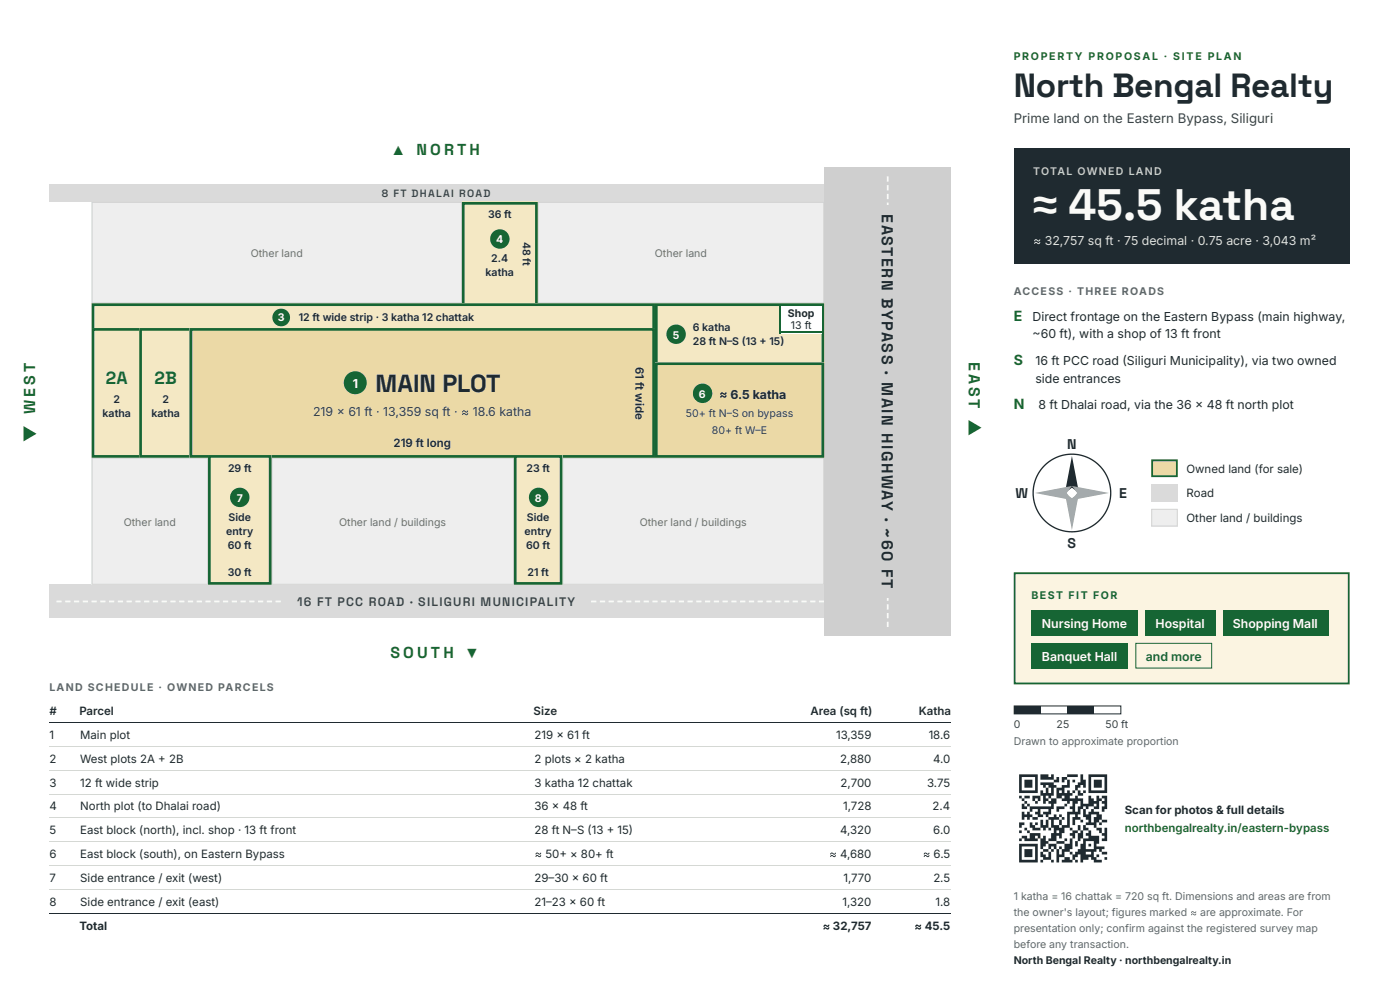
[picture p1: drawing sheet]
<svg xmlns="http://www.w3.org/2000/svg" width="420mm" height="297mm" viewBox="0 0 420 297" stroke-linecap="round" stroke-linejoin="round" font-family="sans-serif">
<g fill="#dadada">
<path d="M14.8 55.3h232.6v5.3h-232.6z"/>
<path d="M14.8 175.4h232.6v10.1h-232.6z"/>
</g>
<path d="M16.9 180.2h1.6v.5h-1.6zM19.6 180.2h1.6v.5h-1.6zM22.2 180.2h1.6v.5h-1.6zM24.8 180.2h1.6v.5h-1.6zM27.5 180.2h1.5v.5h-1.5zM30.1 180.2h1.6v.5h-1.6zM32.7 180.2h1.6v.5h-1.6zM35.3 180.2h1.6v.5h-1.6zM38 180.2h1.6v.5h-1.6zM40.6 180.2h1.6v.5h-1.6zM43.2 180.2h1.6v.5h-1.6zM45.9 180.2h1.6v.5h-1.6zM48.5 180.2h1.6v.5h-1.6zM51.1 180.2h1.6v.5h-1.6zM53.8 180.2h1.5v.5h-1.5zM56.4 180.2h1.6v.5h-1.6zM59 180.2h1.6v.5h-1.6zM61.7 180.2h1.5v.5h-1.5zM64.3 180.2h1.6v.5h-1.6zM66.9 180.2h1.6v.5h-1.6zM69.5 180.2h1.6v.5h-1.6zM72.2 180.2h1.6v.5h-1.6zM74.8 180.2h1.6v.5h-1.6zM77.4 180.2h1.6v.5h-1.6zM80.1 180.2h1.6v.5h-1.6zM82.7 180.2h1.6v.5h-1.6zM85.3 180.2h1.6v.5h-1.6zM88 180.2h1.5v.5h-1.5zM90.6 180.2h1.6v.5h-1.6zM93.2 180.2h1.6v.5h-1.6zM95.9 180.2h1.5v.5h-1.5zM98.5 180.2h1.6v.5h-1.6zM101.1 180.2h1.6v.5h-1.6zM103.7 180.2h1.6v.5h-1.6zM106.4 180.2h1.6v.5h-1.6zM109 180.2h1.6v.5h-1.6zM111.6 180.2h1.6v.5h-1.6zM114.3 180.2h1.6v.5h-1.6zM116.9 180.2h1.6v.5h-1.6zM119.5 180.2h1.6v.5h-1.6zM122.2 180.2h1.5v.5h-1.5zM124.8 180.2h1.6v.5h-1.6zM127.4 180.2h1.6v.5h-1.6zM130.1 180.2h1.5v.5h-1.5zM132.7 180.2h1.6v.5h-1.6zM135.3 180.2h1.6v.5h-1.6zM137.9 180.2h1.6v.5h-1.6zM140.6 180.2h1.6v.5h-1.6zM143.2 180.2h1.6v.5h-1.6zM145.8 180.2h1.6v.5h-1.6zM148.5 180.2h1.6v.5h-1.6zM151.1 180.2h1.6v.5h-1.6zM153.7 180.2h1.6v.5h-1.6zM156.4 180.2h1.5v.5h-1.5zM159 180.2h1.6v.5h-1.6zM161.6 180.2h1.6v.5h-1.6zM164.2 180.2h1.6v.5h-1.6zM166.9 180.2h1.6v.5h-1.6zM169.5 180.2h1.6v.5h-1.6zM172.1 180.2h1.6v.5h-1.6zM174.8 180.2h1.6v.5h-1.6zM177.4 180.2h1.6v.5h-1.6zM180 180.2h1.6v.5h-1.6zM182.7 180.2h1.6v.5h-1.6zM185.3 180.2h1.6v.5h-1.6zM187.9 180.2h1.6v.5h-1.6zM190.6 180.2h1.5v.5h-1.5zM193.2 180.2h1.6v.5h-1.6zM195.8 180.2h1.6v.5h-1.6zM198.4 180.2h1.6v.5h-1.6zM201.1 180.2h1.6v.5h-1.6zM203.7 180.2h1.6v.5h-1.6zM206.3 180.2h1.6v.5h-1.6zM209 180.2h1.6v.5h-1.6zM211.6 180.2h1.6v.5h-1.6zM214.2 180.2h1.6v.5h-1.6zM216.9 180.2h1.5v.5h-1.5zM219.5 180.2h1.6v.5h-1.6zM222.1 180.2h1.6v.5h-1.6zM224.8 180.2h1.5v.5h-1.5zM227.4 180.2h1.6v.5h-1.6zM230 180.2h1.6v.5h-1.6zM232.6 180.2h1.6v.5h-1.6zM235.3 180.2h1.6v.5h-1.6zM237.9 180.2h1.6v.5h-1.6zM240.5 180.2h1.6v.5h-1.6zM243.2 180.2h1.6v.5h-1.6zM245.8 180.2h1.6v.5h-1.6z" fill="#fafaf7"/>
<path d="M85.5 178.1h91.2v4.7h-91.2z" fill="#dadada"/>
<path d="M247.4 50.3h38.1v140.5h-38.1z" fill="#cfcfcf"/>
<path d="M266.2 52.9h.5v1.6h-.5zM266.2 55.5h.5v1.6h-.5zM266.2 58.2h.5v1.5h-.5zM266.2 60.8h.5v1.6h-.5zM266.2 63.4h.5v1.6h-.5zM266.2 66h.5v1.6h-.5zM266.2 68.6h.5v1.6h-.5zM266.2 71.3h.5v1.5h-.5zM266.2 73.9h.5v1.6h-.5zM266.2 76.5h.5v1.6h-.5zM266.2 79.1h.5v1.6h-.5zM266.2 81.7h.5v1.6h-.5zM266.2 84.4h.5v1.5h-.5zM266.2 87h.5v1.6h-.5zM266.2 89.6h.5v1.6h-.5zM266.2 92.2h.5v1.6h-.5zM266.2 94.8h.5v1.6h-.5zM266.2 97.5h.5v1.5h-.5zM266.2 100.1h.5v1.6h-.5zM266.2 102.7h.5v1.6h-.5zM266.2 105.3h.5v1.6h-.5zM266.2 107.9h.5v1.6h-.5zM266.2 110.6h.5v1.5h-.5zM266.2 113.2h.5v1.6h-.5zM266.2 115.8h.5v1.6h-.5zM266.2 118.4h.5v1.6h-.5zM266.2 121h.5v1.6h-.5zM266.2 123.7h.5v1.5h-.5zM266.2 126.3h.5v1.6h-.5zM266.2 128.9h.5v1.6h-.5zM266.2 131.5h.5v1.6h-.5zM266.2 134.1h.5v1.6h-.5zM266.2 136.8h.5v1.5h-.5zM266.2 139.4h.5v1.6h-.5zM266.2 142h.5v1.6h-.5zM266.2 144.6h.5v1.6h-.5zM266.2 147.2h.5v1.6h-.5zM266.2 149.9h.5v1.5h-.5zM266.2 152.5h.5v1.6h-.5zM266.2 155.1h.5v1.6h-.5zM266.2 157.7h.5v1.6h-.5zM266.2 160.3h.5v1.6h-.5zM266.2 163h.5v1.5h-.5zM266.2 165.6h.5v1.6h-.5zM266.2 168.2h.5v1.6h-.5zM266.2 170.8h.5v1.6h-.5zM266.2 173.4h.5v1.6h-.5zM266.2 176.1h.5v1.5h-.5zM266.2 178.7h.5v1.6h-.5zM266.2 181.3h.5v1.6h-.5zM266.2 183.9h.5v1.6h-.5zM266.2 186.5h.5v1.6h-.5z" fill="#fafaf7"/>
<path d="M263.5 61.6h6.1v117.8h-6.1z" fill="#cfcfcf"/>
<path d="M27.5 60.6h111.1v30.4h-111.1z" fill="#eee"/>
<path d="M27.6 60.7h110.9v30.2h-110.9z" fill="none" stroke="#d2d2d2" stroke-width=".3"/>
<path d="M161.4 60.6h86v30.4h-86z" fill="#eee"/>
<path d="M161.5 60.7h85.8v30.2h-85.8z" fill="none" stroke="#d2d2d2" stroke-width=".3"/>
<path d="M27.5 137.3h34.9v38.1h-34.9z" fill="#eee"/>
<path d="M27.6 137.5h34.7v37.8h-34.7z" fill="none" stroke="#d2d2d2" stroke-width=".3"/>
<path d="M81.5 137.3h72.8v38.1h-72.8z" fill="#eee"/>
<path d="M81.6 137.5h72.5v37.8h-72.5z" fill="none" stroke="#d2d2d2" stroke-width=".3"/>
<path d="M168.8 137.3h78.6v38.1h-78.6z" fill="#eee"/>
<path d="M168.9 137.5h78.4v37.8h-78.4z" fill="none" stroke="#d2d2d2" stroke-width=".3"/>
<path d="M138.6 60.6h22.8v31.2h-22.8z" fill="#f4e8c4"/>
<path d="M139 61h22v30.4h-22z" fill="none" stroke="#166534" stroke-width=".79" stroke-linecap="butt"/>
<circle cx="150" cy="71.7" r="2.91" fill="#166534"/>
<path d="M27.5 91h169.1v8.2h-169.1z" fill="#f4e8c4"/>
<path d="M27.9 91.4h168.3v7.4h-168.3z" fill="none" stroke="#166534" stroke-width=".79" stroke-linecap="butt"/>
<circle cx="84.4" cy="95.2" r="2.65" fill="#166534"/>
<path d="M27.5 98.4h15.1v38.9h-15.1z" fill="#f4e8c4"/>
<path d="M27.9 98.8h14.3v38.1h-14.3z" fill="none" stroke="#166534" stroke-width=".79" stroke-linecap="butt"/>
<path d="M41.8 98.4h15.9v38.9h-15.9z" fill="#f4e8c4"/>
<path d="M42.2 98.8h15.1v38.1h-15.1z" fill="none" stroke="#166534" stroke-width=".79" stroke-linecap="butt"/>
<path d="M56.9 98.4h139.7v38.9h-139.7z" fill="#ebd9a6"/>
<path d="M57.3 98.8h138.9v38.1h-138.9z" fill="none" stroke="#166534" stroke-width=".79" stroke-linecap="butt"/>
<circle cx="106.6" cy="114.8" r="3.4" fill="#166534"/>
<path d="M196.6 91h50.8v18.5h-50.8z" fill="#f4e8c4"/>
<path d="M197 91.4h50v17.7h-50z" fill="none" stroke="#166534" stroke-width=".79" stroke-linecap="butt"/>
<circle cx="202.9" cy="100.3" r="2.91" fill="#166534"/>
<path d="M233.9 91.8h12.7v8.2h-12.7z" fill="#fff"/>
<g fill="#166534">
<path d="M233.9 99.5h12.7v.5h-12.7z"/>
<path d="M233.9 91.8h.5v8.2h-.5z"/>
</g>
<path d="M196.6 108.7h50.8v28.6h-50.8z" fill="#ebd9a6"/>
<path d="M197 109.1h50v27.8h-50z" fill="none" stroke="#166534" stroke-width=".79" stroke-linecap="butt"/>
<circle cx="210.9" cy="118" r="2.91" fill="#166534"/>
<path d="M62.4 136.5h19.1v38.9h-19.1z" fill="#f4e8c4"/>
<path d="M62.8 136.9h18.3v38.1h-18.3z" fill="none" stroke="#166534" stroke-width=".79" stroke-linecap="butt"/>
<circle cx="72" cy="149.2" r="2.91" fill="#166534"/>
<path d="M154.3 136.5h14.5v38.9h-14.5z" fill="#f4e8c4"/>
<path d="M154.6 136.9h13.8v38.1h-13.8z" fill="none" stroke="#166534" stroke-width=".79" stroke-linecap="butt"/>
<circle cx="161.7" cy="149.2" r="2.91" fill="#166534"/>
<path d="M14.8 216.8h270.7M14.8 274h270.7" fill="none" stroke="#1f2a30" stroke-width=".3"/>
<path d="M14.8 224h270.7M14.8 231.1h270.7M14.8 238.3h270.7M14.8 245.4h270.7M14.8 252.5h270.7M14.8 259.7h270.7M14.8 266.8h270.7" fill="none" stroke="#d5d8d4" stroke-width=".3"/>
<path d="M304.3 44.4h100.8v34.7h-100.8z" fill="#1f2a30"/>
<circle cx="321.7" cy="147.9" r="11.6" fill="none" stroke="#1f2a30" stroke-width=".4"/>
<path d="M321.7 136.8l2.1 11.1-2.1-1.6-2.1 1.6z" fill="#1f2a30"/>
<g fill="#9aa3a8">
<path d="M319.6 147.9l2.1 1.6 2.1-1.6-2.1 11.1z"/>
<path d="M321.7 145.8l11.1 2.1-11.1 2.1 1.6-2.1z"/>
<path d="M310.6 147.9l11.1-2.1-1.6 2.1 1.6 2.1z"/>
</g>
<path d="M345.5 137.8h8v5.3h-8z" fill="#ebd9a6"/>
<path d="M345.8 138.1h7.4v4.8h-7.4z" fill="none" stroke="#166534" stroke-width=".53"/>
<path d="M345.5 145.3h8v5.2h-8z" fill="#dadada"/>
<path d="M345.5 152.7h8v5.3h-8z" fill="#eee"/>
<path d="M345.7 152.8h7.7v5h-7.7z" fill="none" stroke="#d2d2d2" stroke-width=".3"/>
<path d="M304.3 171.7h100.8v33.6h-100.8z" fill="#fbf4e1"/>
<path d="M304.5 172h100.3v33.1h-100.3z" fill="none" stroke="#166534" stroke-width=".53"/>
<g fill="#166534">
<path d="M309.6 183.1h32v7.7h-32z"/>
<path d="M343.7 183.1h21.2v7.7h-21.2z"/>
<path d="M367 183.1h31.7v7.7h-31.7z"/>
<path d="M309.6 192.9h29.1v7.7h-29.1z"/>
</g>
<path d="M340.9 193h22.8v7.4h-22.8z" fill="none" stroke="#166534" stroke-width=".3"/>
<path d="M304.4 211.8h32v2.4h-32z" fill="none" stroke="#1f2a30" stroke-width=".3"/>
<g fill="#1f2a30">
<path d="M304.5 211.9h8v2.1h-8z"/>
<path d="M320.4 211.9h7.9v2.1h-7.9z"/>
</g>
<path d="M304.3 230.7h29.6v29.6h-29.6z" fill="#fff"/>
<path d="M305.9 232.3h.8v.8h-.8zM306.7 232.3h.8v.8h-.8zM307.5 232.3h.8v.8h-.8zM308.3 232.3h.8v.8h-.8zM309.1 232.3h.8v.8h-.8zM309.9 232.3h.8v.8h-.8zM310.7 232.3h.8v.8h-.8zM312.3 232.3h.8v.8h-.8zM313.1 232.3h.8v.8h-.8zM313.9 232.3h.8v.8h-.8zM315.5 232.3h.8v.8h-.8zM320.3 232.3h.8v.8h-.8zM321.1 232.3h.8v.8h-.8zM321.9 232.3h.8v.8h-.8zM322.7 232.3h.8v.8h-.8zM324.3 232.3h.8v.8h-.8zM326.7 232.3h.8v.8h-.8zM327.5 232.3h.8v.8h-.8zM328.3 232.3h.8v.8h-.8zM329.1 232.3h.8v.8h-.8zM329.9 232.3h.8v.8h-.8zM330.7 232.3h.8v.8h-.8zM331.5 232.3h.8v.8h-.8zM305.9 233.1h.8v.8h-.8zM310.7 233.1h.8v.8h-.8zM312.3 233.1h.8v.8h-.8zM313.1 233.1h.8v.8h-.8zM313.9 233.1h.8v.8h-.8zM314.7 233.1h.8v.8h-.8zM315.5 233.1h.8v.8h-.8zM317.1 233.1h.8v.8h-.8zM318.7 233.1h.8v.8h-.8zM319.5 233.1h.8v.8h-.8zM324.3 233.1h.8v.8h-.8zM326.7 233.1h.8v.8h-.8zM331.5 233.1h.8v.8h-.8zM305.9 233.9h.8v.8h-.8zM307.5 233.9h.8v.8h-.8zM308.3 233.9h.8v.8h-.8zM309.1 233.9h.8v.8h-.8zM310.7 233.9h.8v.8h-.8zM316.3 233.9h.8v.8h-.8zM317.1 233.9h.8v.8h-.8zM318.7 233.9h.8v.8h-.8zM320.3 233.9h.8v.8h-.8zM321.9 233.9h.8v.8h-.8zM324.3 233.9h.8v.8h-.8zM325.1 233.9h.8v.8h-.8zM326.7 233.9h.8v.8h-.8zM328.3 233.9h.8v.8h-.8zM329.1 233.9h.8v.8h-.8zM329.9 233.9h.8v.8h-.8zM331.5 233.9h.8v.8h-.8zM305.9 234.7h.8v.8h-.8zM307.5 234.7h.8v.8h-.8zM308.3 234.7h.8v.8h-.8zM309.1 234.7h.8v.8h-.8zM310.7 234.7h.8v.8h-.8zM312.3 234.7h.8v.8h-.8zM313.1 234.7h.8v.8h-.8zM313.9 234.7h.8v.8h-.8zM314.7 234.7h.8v.8h-.8zM315.5 234.7h.8v.8h-.8zM320.3 234.7h.8v.8h-.8zM323.5 234.7h.8v.8h-.8zM324.3 234.7h.8v.8h-.8zM325.1 234.7h.8v.8h-.8zM326.7 234.7h.8v.8h-.8zM328.3 234.7h.8v.8h-.8zM329.1 234.7h.8v.8h-.8zM329.9 234.7h.8v.8h-.8zM331.5 234.7h.8v.8h-.8zM305.9 235.5h.8v.8h-.8zM307.5 235.5h.8v.8h-.8zM308.3 235.5h.8v.8h-.8zM309.1 235.5h.8v.8h-.8zM310.7 235.5h.8v.8h-.8zM313.1 235.5h.8v.8h-.8zM314.7 235.5h.8v.8h-.8zM315.5 235.5h.8v.8h-.8zM316.3 235.5h.8v.8h-.8zM318.7 235.5h.8v.8h-.8zM319.5 235.5h.8v.8h-.8zM320.3 235.5h.8v.8h-.8zM322.7 235.5h.8v.8h-.8zM323.5 235.5h.8v.8h-.8zM325.1 235.5h.8v.8h-.8zM326.7 235.5h.8v.8h-.8zM328.3 235.5h.8v.8h-.8zM329.1 235.5h.8v.8h-.8zM329.9 235.5h.8v.8h-.8zM331.5 235.5h.8v.8h-.8zM305.9 236.3h.8v.8h-.8zM310.7 236.3h.8v.8h-.8zM313.9 236.3h.8v.8h-.8zM315.5 236.3h.8v.8h-.8zM317.1 236.3h.8v.8h-.8zM317.9 236.3h.8v.8h-.8zM318.7 236.3h.8v.8h-.8zM322.7 236.3h.8v.8h-.8zM326.7 236.3h.8v.8h-.8zM331.5 236.3h.8v.8h-.8zM305.9 237.1h.8v.8h-.8zM306.7 237.1h.8v.8h-.8zM307.5 237.1h.8v.8h-.8zM308.3 237.1h.8v.8h-.8zM309.1 237.1h.8v.8h-.8zM309.9 237.1h.8v.8h-.8zM310.7 237.1h.8v.8h-.8zM312.3 237.1h.8v.8h-.8zM313.9 237.1h.8v.8h-.8zM315.5 237.1h.8v.8h-.8zM317.1 237.1h.8v.8h-.8zM318.7 237.1h.8v.8h-.8zM320.3 237.1h.8v.8h-.8zM321.9 237.1h.8v.8h-.8zM323.5 237.1h.8v.8h-.8zM325.1 237.1h.8v.8h-.8zM326.7 237.1h.8v.8h-.8zM327.5 237.1h.8v.8h-.8zM328.3 237.1h.8v.8h-.8zM329.1 237.1h.8v.8h-.8zM329.9 237.1h.8v.8h-.8zM330.7 237.1h.8v.8h-.8zM331.5 237.1h.8v.8h-.8zM312.3 237.9h.8v.8h-.8zM313.1 237.9h.8v.8h-.8zM313.9 237.9h.8v.8h-.8zM314.7 237.9h.8v.8h-.8zM315.5 237.9h.8v.8h-.8zM317.1 237.9h.8v.8h-.8zM317.9 237.9h.8v.8h-.8zM318.7 237.9h.8v.8h-.8zM319.5 237.9h.8v.8h-.8zM320.3 237.9h.8v.8h-.8zM321.1 237.9h.8v.8h-.8zM323.5 237.9h.8v.8h-.8zM324.3 237.9h.8v.8h-.8zM305.9 238.7h.8v.8h-.8zM307.5 238.7h.8v.8h-.8zM308.3 238.7h.8v.8h-.8zM309.9 238.7h.8v.8h-.8zM310.7 238.7h.8v.8h-.8zM311.5 238.7h.8v.8h-.8zM313.1 238.7h.8v.8h-.8zM314.7 238.7h.8v.8h-.8zM317.1 238.7h.8v.8h-.8zM317.9 238.7h.8v.8h-.8zM319.5 238.7h.8v.8h-.8zM320.3 238.7h.8v.8h-.8zM322.7 238.7h.8v.8h-.8zM326.7 238.7h.8v.8h-.8zM329.1 238.7h.8v.8h-.8zM330.7 238.7h.8v.8h-.8zM331.5 238.7h.8v.8h-.8zM306.7 239.5h.8v.8h-.8zM309.9 239.5h.8v.8h-.8zM311.5 239.5h.8v.8h-.8zM313.1 239.5h.8v.8h-.8zM313.9 239.5h.8v.8h-.8zM315.5 239.5h.8v.8h-.8zM316.3 239.5h.8v.8h-.8zM318.7 239.5h.8v.8h-.8zM319.5 239.5h.8v.8h-.8zM320.3 239.5h.8v.8h-.8zM321.1 239.5h.8v.8h-.8zM321.9 239.5h.8v.8h-.8zM322.7 239.5h.8v.8h-.8zM323.5 239.5h.8v.8h-.8zM324.3 239.5h.8v.8h-.8zM326.7 239.5h.8v.8h-.8zM327.5 239.5h.8v.8h-.8zM329.1 239.5h.8v.8h-.8zM329.9 239.5h.8v.8h-.8zM331.5 239.5h.8v.8h-.8zM307.5 240.3h.8v.8h-.8zM310.7 240.3h.8v.8h-.8zM313.1 240.3h.8v.8h-.8zM314.7 240.3h.8v.8h-.8zM315.5 240.3h.8v.8h-.8zM316.3 240.3h.8v.8h-.8zM320.3 240.3h.8v.8h-.8zM321.9 240.3h.8v.8h-.8zM322.7 240.3h.8v.8h-.8zM324.3 240.3h.8v.8h-.8zM326.7 240.3h.8v.8h-.8zM327.5 240.3h.8v.8h-.8zM328.3 240.3h.8v.8h-.8zM329.1 240.3h.8v.8h-.8zM330.7 240.3h.8v.8h-.8zM331.5 240.3h.8v.8h-.8zM306.7 241.1h.8v.8h-.8zM308.3 241.1h.8v.8h-.8zM315.5 241.1h.8v.8h-.8zM319.5 241.1h.8v.8h-.8zM321.9 241.1h.8v.8h-.8zM324.3 241.1h.8v.8h-.8zM325.1 241.1h.8v.8h-.8zM325.9 241.1h.8v.8h-.8zM326.7 241.1h.8v.8h-.8zM327.5 241.1h.8v.8h-.8zM329.1 241.1h.8v.8h-.8zM331.5 241.1h.8v.8h-.8zM306.7 241.9h.8v.8h-.8zM307.5 241.9h.8v.8h-.8zM309.1 241.9h.8v.8h-.8zM309.9 241.9h.8v.8h-.8zM310.7 241.9h.8v.8h-.8zM311.5 241.9h.8v.8h-.8zM312.3 241.9h.8v.8h-.8zM313.1 241.9h.8v.8h-.8zM313.9 241.9h.8v.8h-.8zM314.7 241.9h.8v.8h-.8zM315.5 241.9h.8v.8h-.8zM317.1 241.9h.8v.8h-.8zM317.9 241.9h.8v.8h-.8zM318.7 241.9h.8v.8h-.8zM321.1 241.9h.8v.8h-.8zM321.9 241.9h.8v.8h-.8zM323.5 241.9h.8v.8h-.8zM324.3 241.9h.8v.8h-.8zM325.9 241.9h.8v.8h-.8zM328.3 241.9h.8v.8h-.8zM329.1 241.9h.8v.8h-.8zM330.7 241.9h.8v.8h-.8zM331.5 241.9h.8v.8h-.8zM309.1 242.7h.8v.8h-.8zM311.5 242.7h.8v.8h-.8zM314.7 242.7h.8v.8h-.8zM317.1 242.7h.8v.8h-.8zM321.9 242.7h.8v.8h-.8zM323.5 242.7h.8v.8h-.8zM325.1 242.7h.8v.8h-.8zM327.5 242.7h.8v.8h-.8zM330.7 242.7h.8v.8h-.8zM306.7 243.5h.8v.8h-.8zM308.3 243.5h.8v.8h-.8zM310.7 243.5h.8v.8h-.8zM311.5 243.5h.8v.8h-.8zM313.1 243.5h.8v.8h-.8zM313.9 243.5h.8v.8h-.8zM314.7 243.5h.8v.8h-.8zM320.3 243.5h.8v.8h-.8zM321.1 243.5h.8v.8h-.8zM321.9 243.5h.8v.8h-.8zM322.7 243.5h.8v.8h-.8zM323.5 243.5h.8v.8h-.8zM325.1 243.5h.8v.8h-.8zM326.7 243.5h.8v.8h-.8zM327.5 243.5h.8v.8h-.8zM328.3 243.5h.8v.8h-.8zM329.1 243.5h.8v.8h-.8zM306.7 244.3h.8v.8h-.8zM307.5 244.3h.8v.8h-.8zM308.3 244.3h.8v.8h-.8zM309.1 244.3h.8v.8h-.8zM311.5 244.3h.8v.8h-.8zM312.3 244.3h.8v.8h-.8zM313.9 244.3h.8v.8h-.8zM316.3 244.3h.8v.8h-.8zM317.9 244.3h.8v.8h-.8zM320.3 244.3h.8v.8h-.8zM322.7 244.3h.8v.8h-.8zM325.1 244.3h.8v.8h-.8zM325.9 244.3h.8v.8h-.8zM326.7 244.3h.8v.8h-.8zM329.1 244.3h.8v.8h-.8zM329.9 244.3h.8v.8h-.8zM306.7 245.1h.8v.8h-.8zM308.3 245.1h.8v.8h-.8zM309.9 245.1h.8v.8h-.8zM310.7 245.1h.8v.8h-.8zM314.7 245.1h.8v.8h-.8zM315.5 245.1h.8v.8h-.8zM316.3 245.1h.8v.8h-.8zM317.1 245.1h.8v.8h-.8zM318.7 245.1h.8v.8h-.8zM320.3 245.1h.8v.8h-.8zM321.9 245.1h.8v.8h-.8zM322.7 245.1h.8v.8h-.8zM323.5 245.1h.8v.8h-.8zM325.9 245.1h.8v.8h-.8zM326.7 245.1h.8v.8h-.8zM328.3 245.1h.8v.8h-.8zM329.1 245.1h.8v.8h-.8zM329.9 245.1h.8v.8h-.8zM312.3 245.9h.8v.8h-.8zM313.9 245.9h.8v.8h-.8zM315.5 245.9h.8v.8h-.8zM317.9 245.9h.8v.8h-.8zM320.3 245.9h.8v.8h-.8zM321.9 245.9h.8v.8h-.8zM324.3 245.9h.8v.8h-.8zM326.7 245.9h.8v.8h-.8zM328.3 245.9h.8v.8h-.8zM329.1 245.9h.8v.8h-.8zM330.7 245.9h.8v.8h-.8zM331.5 245.9h.8v.8h-.8zM305.9 246.7h.8v.8h-.8zM306.7 246.7h.8v.8h-.8zM309.1 246.7h.8v.8h-.8zM310.7 246.7h.8v.8h-.8zM312.3 246.7h.8v.8h-.8zM313.9 246.7h.8v.8h-.8zM315.5 246.7h.8v.8h-.8zM317.9 246.7h.8v.8h-.8zM320.3 246.7h.8v.8h-.8zM321.9 246.7h.8v.8h-.8zM325.9 246.7h.8v.8h-.8zM326.7 246.7h.8v.8h-.8zM327.5 246.7h.8v.8h-.8zM328.3 246.7h.8v.8h-.8zM329.9 246.7h.8v.8h-.8zM305.9 247.5h.8v.8h-.8zM309.1 247.5h.8v.8h-.8zM309.9 247.5h.8v.8h-.8zM312.3 247.5h.8v.8h-.8zM313.1 247.5h.8v.8h-.8zM313.9 247.5h.8v.8h-.8zM315.5 247.5h.8v.8h-.8zM316.3 247.5h.8v.8h-.8zM317.1 247.5h.8v.8h-.8zM318.7 247.5h.8v.8h-.8zM319.5 247.5h.8v.8h-.8zM320.3 247.5h.8v.8h-.8zM323.5 247.5h.8v.8h-.8zM325.1 247.5h.8v.8h-.8zM328.3 247.5h.8v.8h-.8zM307.5 248.3h.8v.8h-.8zM309.9 248.3h.8v.8h-.8zM310.7 248.3h.8v.8h-.8zM311.5 248.3h.8v.8h-.8zM313.1 248.3h.8v.8h-.8zM314.7 248.3h.8v.8h-.8zM316.3 248.3h.8v.8h-.8zM317.1 248.3h.8v.8h-.8zM317.9 248.3h.8v.8h-.8zM318.7 248.3h.8v.8h-.8zM321.1 248.3h.8v.8h-.8zM323.5 248.3h.8v.8h-.8zM325.1 248.3h.8v.8h-.8zM325.9 248.3h.8v.8h-.8zM329.1 248.3h.8v.8h-.8zM329.9 248.3h.8v.8h-.8zM331.5 248.3h.8v.8h-.8zM305.9 249.1h.8v.8h-.8zM308.3 249.1h.8v.8h-.8zM316.3 249.1h.8v.8h-.8zM317.9 249.1h.8v.8h-.8zM318.7 249.1h.8v.8h-.8zM321.9 249.1h.8v.8h-.8zM322.7 249.1h.8v.8h-.8zM324.3 249.1h.8v.8h-.8zM326.7 249.1h.8v.8h-.8zM329.9 249.1h.8v.8h-.8zM331.5 249.1h.8v.8h-.8zM309.1 249.9h.8v.8h-.8zM309.9 249.9h.8v.8h-.8zM310.7 249.9h.8v.8h-.8zM311.5 249.9h.8v.8h-.8zM315.5 249.9h.8v.8h-.8zM316.3 249.9h.8v.8h-.8zM317.1 249.9h.8v.8h-.8zM317.9 249.9h.8v.8h-.8zM321.1 249.9h.8v.8h-.8zM321.9 249.9h.8v.8h-.8zM323.5 249.9h.8v.8h-.8zM324.3 249.9h.8v.8h-.8zM325.9 249.9h.8v.8h-.8zM326.7 249.9h.8v.8h-.8zM330.7 249.9h.8v.8h-.8zM331.5 249.9h.8v.8h-.8zM306.7 250.7h.8v.8h-.8zM307.5 250.7h.8v.8h-.8zM309.1 250.7h.8v.8h-.8zM309.9 250.7h.8v.8h-.8zM311.5 250.7h.8v.8h-.8zM313.1 250.7h.8v.8h-.8zM315.5 250.7h.8v.8h-.8zM316.3 250.7h.8v.8h-.8zM317.9 250.7h.8v.8h-.8zM321.9 250.7h.8v.8h-.8zM323.5 250.7h.8v.8h-.8zM324.3 250.7h.8v.8h-.8zM326.7 250.7h.8v.8h-.8zM327.5 250.7h.8v.8h-.8zM328.3 250.7h.8v.8h-.8zM329.1 250.7h.8v.8h-.8zM331.5 250.7h.8v.8h-.8zM305.9 251.5h.8v.8h-.8zM307.5 251.5h.8v.8h-.8zM308.3 251.5h.8v.8h-.8zM309.1 251.5h.8v.8h-.8zM309.9 251.5h.8v.8h-.8zM310.7 251.5h.8v.8h-.8zM312.3 251.5h.8v.8h-.8zM313.1 251.5h.8v.8h-.8zM314.7 251.5h.8v.8h-.8zM315.5 251.5h.8v.8h-.8zM316.3 251.5h.8v.8h-.8zM319.5 251.5h.8v.8h-.8zM321.1 251.5h.8v.8h-.8zM323.5 251.5h.8v.8h-.8zM325.1 251.5h.8v.8h-.8zM325.9 251.5h.8v.8h-.8zM326.7 251.5h.8v.8h-.8zM327.5 251.5h.8v.8h-.8zM328.3 251.5h.8v.8h-.8zM329.1 251.5h.8v.8h-.8zM330.7 251.5h.8v.8h-.8zM331.5 251.5h.8v.8h-.8zM312.3 252.3h.8v.8h-.8zM313.1 252.3h.8v.8h-.8zM313.9 252.3h.8v.8h-.8zM317.1 252.3h.8v.8h-.8zM317.9 252.3h.8v.8h-.8zM318.7 252.3h.8v.8h-.8zM321.1 252.3h.8v.8h-.8zM322.7 252.3h.8v.8h-.8zM325.1 252.3h.8v.8h-.8zM328.3 252.3h.8v.8h-.8zM329.1 252.3h.8v.8h-.8zM305.9 253.1h.8v.8h-.8zM306.7 253.1h.8v.8h-.8zM307.5 253.1h.8v.8h-.8zM308.3 253.1h.8v.8h-.8zM309.1 253.1h.8v.8h-.8zM309.9 253.1h.8v.8h-.8zM310.7 253.1h.8v.8h-.8zM312.3 253.1h.8v.8h-.8zM313.1 253.1h.8v.8h-.8zM314.7 253.1h.8v.8h-.8zM315.5 253.1h.8v.8h-.8zM316.3 253.1h.8v.8h-.8zM319.5 253.1h.8v.8h-.8zM320.3 253.1h.8v.8h-.8zM321.1 253.1h.8v.8h-.8zM322.7 253.1h.8v.8h-.8zM324.3 253.1h.8v.8h-.8zM325.1 253.1h.8v.8h-.8zM326.7 253.1h.8v.8h-.8zM328.3 253.1h.8v.8h-.8zM305.9 253.9h.8v.8h-.8zM310.7 253.9h.8v.8h-.8zM312.3 253.9h.8v.8h-.8zM314.7 253.9h.8v.8h-.8zM316.3 253.9h.8v.8h-.8zM317.9 253.9h.8v.8h-.8zM319.5 253.9h.8v.8h-.8zM320.3 253.9h.8v.8h-.8zM321.1 253.9h.8v.8h-.8zM324.3 253.9h.8v.8h-.8zM325.1 253.9h.8v.8h-.8zM328.3 253.9h.8v.8h-.8zM329.1 253.9h.8v.8h-.8zM329.9 253.9h.8v.8h-.8zM330.7 253.9h.8v.8h-.8zM305.9 254.7h.8v.8h-.8zM307.5 254.7h.8v.8h-.8zM308.3 254.7h.8v.8h-.8zM309.1 254.7h.8v.8h-.8zM310.7 254.7h.8v.8h-.8zM313.1 254.7h.8v.8h-.8zM313.9 254.7h.8v.8h-.8zM315.5 254.7h.8v.8h-.8zM317.1 254.7h.8v.8h-.8zM318.7 254.7h.8v.8h-.8zM319.5 254.7h.8v.8h-.8zM320.3 254.7h.8v.8h-.8zM323.5 254.7h.8v.8h-.8zM324.3 254.7h.8v.8h-.8zM325.1 254.7h.8v.8h-.8zM325.9 254.7h.8v.8h-.8zM326.7 254.7h.8v.8h-.8zM327.5 254.7h.8v.8h-.8zM328.3 254.7h.8v.8h-.8zM329.9 254.7h.8v.8h-.8zM305.9 255.5h.8v.8h-.8zM307.5 255.5h.8v.8h-.8zM308.3 255.5h.8v.8h-.8zM309.1 255.5h.8v.8h-.8zM310.7 255.5h.8v.8h-.8zM312.3 255.5h.8v.8h-.8zM314.7 255.5h.8v.8h-.8zM317.1 255.5h.8v.8h-.8zM318.7 255.5h.8v.8h-.8zM321.1 255.5h.8v.8h-.8zM322.7 255.5h.8v.8h-.8zM323.5 255.5h.8v.8h-.8zM324.3 255.5h.8v.8h-.8zM325.1 255.5h.8v.8h-.8zM327.5 255.5h.8v.8h-.8zM330.7 255.5h.8v.8h-.8zM331.5 255.5h.8v.8h-.8zM305.9 256.3h.8v.8h-.8zM307.5 256.3h.8v.8h-.8zM308.3 256.3h.8v.8h-.8zM309.1 256.3h.8v.8h-.8zM310.7 256.3h.8v.8h-.8zM312.3 256.3h.8v.8h-.8zM313.1 256.3h.8v.8h-.8zM314.7 256.3h.8v.8h-.8zM317.1 256.3h.8v.8h-.8zM317.9 256.3h.8v.8h-.8zM318.7 256.3h.8v.8h-.8zM321.9 256.3h.8v.8h-.8zM322.7 256.3h.8v.8h-.8zM324.3 256.3h.8v.8h-.8zM325.1 256.3h.8v.8h-.8zM325.9 256.3h.8v.8h-.8zM326.7 256.3h.8v.8h-.8zM327.5 256.3h.8v.8h-.8zM329.1 256.3h.8v.8h-.8zM305.9 257.1h.8v.8h-.8zM310.7 257.1h.8v.8h-.8zM313.1 257.1h.8v.8h-.8zM313.9 257.1h.8v.8h-.8zM314.7 257.1h.8v.8h-.8zM317.1 257.1h.8v.8h-.8zM319.5 257.1h.8v.8h-.8zM320.3 257.1h.8v.8h-.8zM321.9 257.1h.8v.8h-.8zM324.3 257.1h.8v.8h-.8zM325.1 257.1h.8v.8h-.8zM325.9 257.1h.8v.8h-.8zM327.5 257.1h.8v.8h-.8zM328.3 257.1h.8v.8h-.8zM331.5 257.1h.8v.8h-.8zM305.9 257.9h.8v.8h-.8zM306.7 257.9h.8v.8h-.8zM307.5 257.9h.8v.8h-.8zM308.3 257.9h.8v.8h-.8zM309.1 257.9h.8v.8h-.8zM309.9 257.9h.8v.8h-.8zM310.7 257.9h.8v.8h-.8zM312.3 257.9h.8v.8h-.8zM315.5 257.9h.8v.8h-.8zM317.1 257.9h.8v.8h-.8zM318.7 257.9h.8v.8h-.8zM319.5 257.9h.8v.8h-.8zM320.3 257.9h.8v.8h-.8zM321.1 257.9h.8v.8h-.8zM322.7 257.9h.8v.8h-.8zM324.3 257.9h.8v.8h-.8zM328.3 257.9h.8v.8h-.8zM329.1 257.9h.8v.8h-.8zM329.9 257.9h.8v.8h-.8z" fill="#1f2a30"/>
<text font-size="13.2" fill="#fafaf7" x="310.1" y="65.9">≈ 45.5 katha</text>
<text font-size="10.1" fill="#1f2a30" x="304.3" y="29.1">North Bengal Realty</text>
<text font-size="7.4" fill="#1f2a30" x="112.7" y="117.5">MAIN PLOT</text>
<g font-size="5.3" fill="#166534">
<text x="31.8" y="115.1">2A</text>
<text x="46.4" y="115.1">2B</text>
</g>
<g font-size="4.8" fill="#166534">
<text x="117.2" y="46.6">▲ N O R T H</text>
<text x="290.8" y="108.5" transform="rotate(90 290.8 108.5)">E A S T</text>
<text x="10.6" y="124.3" transform="rotate(-90 10.6 124.3)">W E S T</text>
<text x="11" y="128.4" transform="rotate(180 11 128.4)">◀</text>
<text x="290.3" y="130">▶</text>
<text x="117.2" y="197.4">S O U T H ▼</text>
</g>
<text font-size="4.8" fill="#1f2a30" x="264.7" y="64.3" transform="rotate(90 264.7 64.3)">EASTERN BYPASS · MAIN HIGHWAY · ~60 FT</text>
<g font-size="4.2" fill="#166534">
<text x="304.3" y="96.3">E</text>
<text x="304.3" y="109.5">S</text>
<text x="304.3" y="122.8">N</text>
</g>
<g font-size="4.2" fill="#1f2a30">
<text x="320.3" y="134.7">N</text>
<text x="304.8" y="149.5">W</text>
<text x="335.9" y="149.5">E</text>
<text x="320.4" y="164.3">S</text>
</g>
<text font-size="4" fill="#3a4248" x="304.3" y="37">Prime land on the Eastern Bypass, Siliguri</text>
<text font-size="3.7" fill="#dde3de" x="310.1" y="73.6">≈ 32,757 sq ft · 75 decimal · 0.75 acre · 3,043 m²</text>
<g font-size="3.7" fill="#1f2a30">
<text x="309.9" y="96.3">Direct frontage on the Eastern Bypass (main highway,</text>
<text x="309.9" y="101.3">~60 ft), with a shop of 13 ft front</text>
<text x="310.7" y="109.5">16 ft PCC road (Siliguri Municipality), via two owned</text>
<text x="215.9" y="119.6">≈ 6.5 katha</text>
<text x="310.7" y="114.8">side entrances</text>
<text x="311.7" y="122.8">8 ft Dhalai road, via the 36 × 48 ft north plot</text>
</g>
<g font-size="3.7" fill="#fff">
<text x="105.9" y="116.4">1</text>
<text x="312.7" y="188.4">Nursing Home</text>
<text x="346.8" y="188.4">Hospital</text>
<text x="370" y="188.4">Shopping Mall</text>
<text x="312.7" y="198.2">Banquet Hall</text>
</g>
<g font-size="3.7" fill="#3a4248">
<text x="94" y="124.9">219 × 61 ft · 13,359 sq ft · ≈ 18.6 katha</text>
<text x="89.2" y="181.8">16 FT PCC ROAD · SILIGURI MUNICIPALITY</text>
</g>
<text font-size="3.7" fill="#166534" x="343.9" y="198.2">and more</text>
<g font-size="3.4" fill="#1f2a30">
<text x="190.8" y="110.1" transform="rotate(90 190.8 110.1)">61 ft wide</text>
<text x="118.1" y="134.1">219 ft long</text>
<text x="356.1" y="141.8">Owned land (for sale)</text>
<text x="356.1" y="149.2">Road</text>
<text x="356.1" y="156.6">Other land / buildings</text>
<text x="14.8" y="214.6">#</text>
<text x="23.8" y="214.6">Parcel</text>
<text x="160.2" y="214.6">Size</text>
<text x="243.2" y="214.6">Area (sq ft)</text>
<text x="275.8" y="214.6">Katha</text>
<text x="14.8" y="221.7">1</text>
<text x="24.1" y="221.7">Main plot</text>
<text x="160.4" y="221.7">219 × 61 ft</text>
<text x="250.9" y="221.7">13,359</text>
<text x="278.7" y="221.7">18.6</text>
<text x="14.8" y="228.9">2</text>
<text x="24.1" y="228.9">West plots 2A + 2B</text>
<text x="160.4" y="228.9">2 plots × 2 katha</text>
<text x="252.1" y="228.9">2,880</text>
<text x="280" y="228.9">4.0</text>
<text x="14.8" y="236">3</text>
<text x="24.1" y="236">12 ft wide strip</text>
<text x="160.4" y="236">3 katha 12 chattak</text>
<text x="252.3" y="236">2,700</text>
<text x="278.3" y="236">3.75</text>
<text x="14.8" y="243.2">4</text>
<text x="24.1" y="243.2">North plot (to Dhalai road)</text>
<text x="160.4" y="243.2">36 × 48 ft</text>
<text x="253.1" y="243.2">1,728</text>
<text x="279.9" y="243.2">2.4</text>
<text x="337.6" y="244.2">Scan for photos &amp; full details</text>
<text x="14.8" y="250.3">5</text>
<text x="24.1" y="250.3">East block (north), incl. shop · 13 ft front</text>
<text x="160.4" y="250.3">28 ft N–S (13 + 15)</text>
<text x="252.2" y="250.3">4,320</text>
<text x="280.1" y="250.3">6.0</text>
<text x="14.8" y="257.4">6</text>
<text x="24.1" y="257.4">East block (south), on Eastern Bypass</text>
<text x="160.4" y="257.4">≈ 50+ × 80+ ft</text>
<text x="248.9" y="257.4">≈ 4,680</text>
<text x="277" y="257.4">≈ 6.5</text>
<text x="14.8" y="264.6">7</text>
<text x="24.1" y="264.6">Side entrance / exit (west)</text>
<text x="160.4" y="264.6">29–30 × 60 ft</text>
<text x="253.2" y="264.6">1,770</text>
<text x="280.1" y="264.6">2.5</text>
<text x="14.8" y="271.7">8</text>
<text x="24.1" y="271.7">Side entrance / exit (east)</text>
<text x="160.4" y="271.7">21–23 × 60 ft</text>
<text x="252.9" y="271.7">1,320</text>
<text x="280.8" y="271.7">1.8</text>
<text x="23.8" y="279.1">Total</text>
<text x="246.9" y="279.1">≈ 32,757</text>
<text x="274.4" y="279.1">≈ 45.5</text>
</g>
<text font-size="3.4" fill="#166534" x="337.6" y="249.5">northbengalrealty.in/eastern-bypass</text>
<g font-size="3.2" fill="#166534">
<text x="304.3" y="18">PROPERTY PROPOSAL · SITE PLAN</text>
<text x="309.6" y="179.7">BEST FIT FOR</text>
</g>
<text font-size="3.2" fill="#c9d3cc" x="310.1" y="52.4">TOTAL OWNED LAND</text>
<g font-size="3.2" fill="#3a4248">
<text x="114.6" y="59">8 FT DHALAI ROAD</text>
<text x="205.9" y="125.1">50+ ft N–S on bypass</text>
<text x="213.7" y="130.2">80+ ft W–E</text>
<text x="304.3" y="218.5">0</text>
<text x="317.1" y="218.5">25</text>
<text x="331.8" y="218.5">50 ft</text>
</g>
<g font-size="3.2" fill="#1f2a30">
<text x="146.5" y="65.4">36 ft</text>
<text x="156.9" y="72.5" transform="rotate(90 156.9 72.5)">48 ft</text>
<text x="145.8" y="82.8">katha</text>
<text x="147.5" y="78.6">2.4</text>
<text x="236.5" y="95">Shop</text>
<text x="89.7" y="96.3">12 ft wide strip · 3 katha 12 chattak</text>
<text x="208" y="99.2">6 katha</text>
<text x="237.4" y="98.7">13 ft</text>
<text x="208" y="103.5">28 ft N–S (13 + 15)</text>
<text x="30.8" y="125.1">katha</text>
<text x="34.1" y="120.9">2</text>
<text x="45.5" y="125.1">katha</text>
<text x="48.7" y="120.9">2</text>
<text x="68.4" y="141.6">29 ft</text>
<text x="158" y="141.6">23 ft</text>
<text x="67.9" y="160.6">entry</text>
<text x="68.6" y="156.4">Side</text>
<text x="157.5" y="160.6">entry</text>
<text x="158.2" y="156.4">Side</text>
<text x="68.4" y="164.6">60 ft</text>
<text x="157.9" y="164.6">60 ft</text>
<text x="68.4" y="172.8">30 ft</text>
<text x="158.3" y="172.8">21 ft</text>
<text x="304.3" y="289.2">North Bengal Realty · northbengalrealty.in</text>
</g>
<g font-size="3.2" fill="#6e6e6e">
<text x="75.2" y="77">Other land</text>
<text x="196.6" y="77">Other land</text>
<text x="37.1" y="157.7">Other land</text>
<text x="101.8" y="157.7">Other land / buildings</text>
<text x="192" y="157.7">Other land / buildings</text>
</g>
<g font-size="3.2" fill="#fff">
<text x="148.9" y="72.8">4</text>
<text x="83.4" y="96.3">3</text>
<text x="201.9" y="101.6">5</text>
<text x="209.8" y="119.3">6</text>
<text x="71" y="150.5">7</text>
<text x="160.5" y="150.5">8</text>
</g>
<g font-size="3.2" fill="#5b6670">
<text x="304.3" y="88.6">ACCESS · THREE ROADS</text>
<text x="14.8" y="207.4">LAND SCHEDULE · OWNED PARCELS</text>
<text x="304.3" y="223.6">Drawn to approximate proportion</text>
<text x="304.3" y="270.1">1 katha = 16 chattak = 720 sq ft. Dimensions and areas are from</text>
<text x="304.3" y="274.9">the owner's layout; figures marked ≈ are approximate. For</text>
<text x="304.3" y="279.7">presentation only; confirm against the registered survey map</text>
<text x="304.3" y="284.4">before any transaction.</text>
</g>
</svg>
